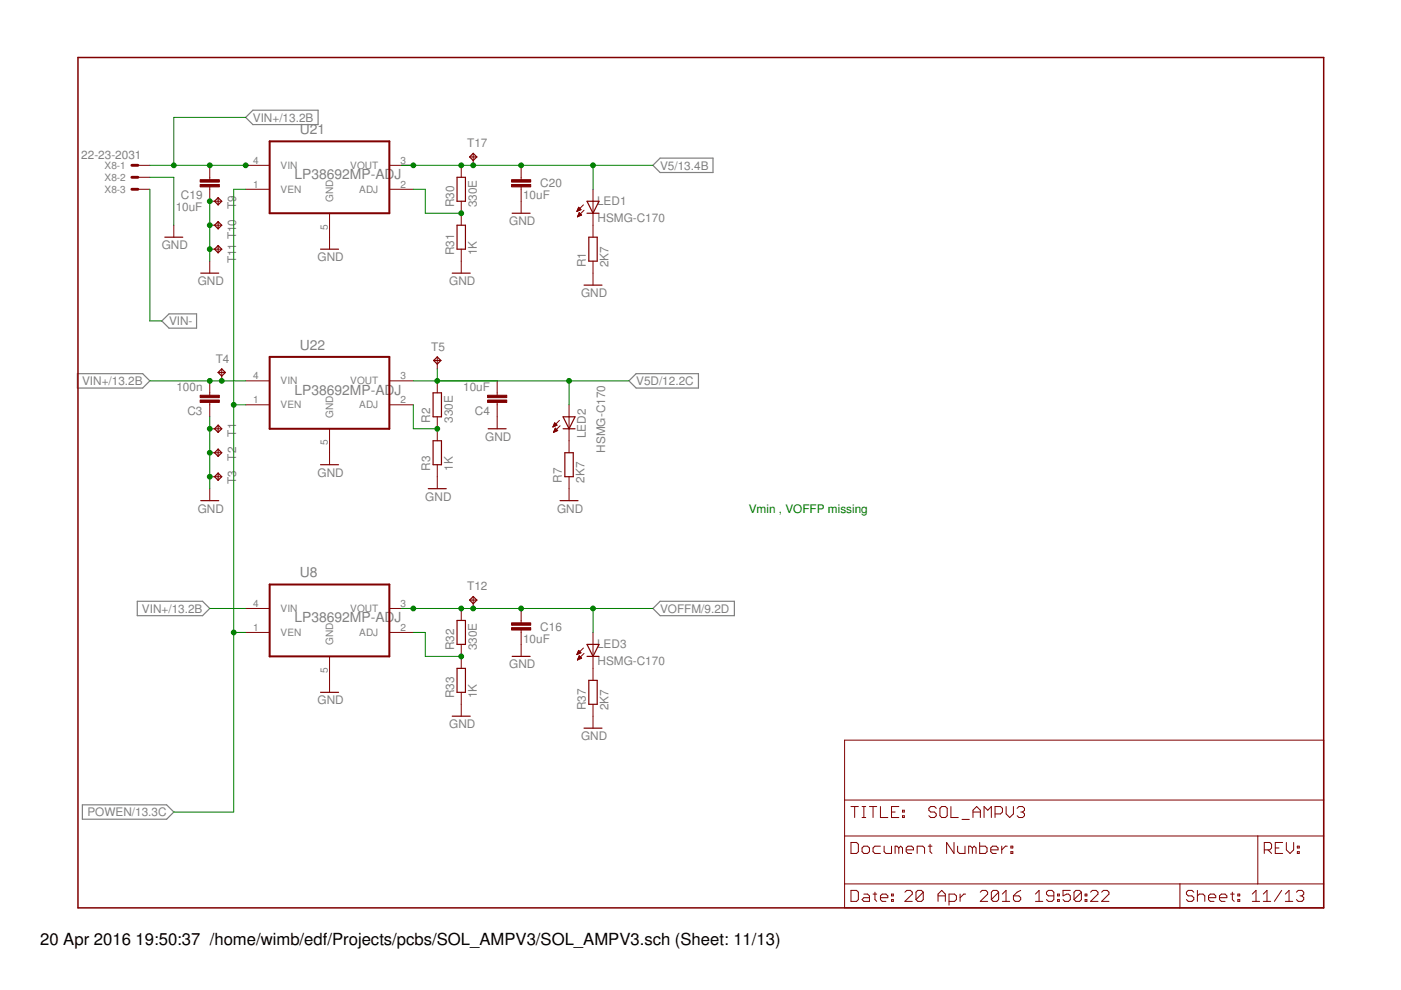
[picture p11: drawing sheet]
<svg xmlns="http://www.w3.org/2000/svg" width="297mm" height="210mm" viewBox="0 0 297 210" stroke-linecap="round" stroke-linejoin="round" font-family="sans-serif">
<path d="M53.6 23.4h13.8v3h-13.8l-1.5-1.5zM140 33.5h11.2v3.1h-11.2l-1.6-1.5zM16.4 79.2h13.8l1.6 1.6-1.6 1.5h-13.8zM34.3 68.1l1.5-1.6h5.9v3.1h-5.9zM134.9 79.2h13.2v3.1h-13.2l-1.6-1.5zM29.1 127.5h13.8l1.6 1.5-1.6 1.5h-13.8zM140 127.5h15.7v3h-15.7l-1.6-1.5zM17.5 170.6h17.8l1.6 1.6-1.6 1.5h-17.8z" fill="none" stroke="#808080" stroke-width=".25"/>
<path d="M16.5 12.2h264.1v180.3h-264.1z" fill="none" stroke="#800000" stroke-width=".32"/>
<g fill="none" stroke="#800000" stroke-width=".21">
<path d="M29.2 35.1h2.6M29.2 37.6h2.6M44.5 35.1v3M44.5 39.6v3.1h2.5M52.1 35.1h5.1M82.5 35.1h5.1M97.8 35.1v2.5M100.3 32.5v2.6M110.5 35.1v3M110.5 39.6v5.6M29.2 40.1h2.6M36.9 47.8v2.5"/>
<path d="M44.5 55.4v2.5M44.5 47.8h2.5M44.5 52.8h2.5M52.1 40.1h5.1M69.9 45.2v7.6M82.5 40.1h5.1M97.8 42.7v5.1M97.8 52.8v5.1M122.3 44.7h.2M122.4 44.6h.4M122.4 44.5h.7M122.4 46h.1"/>
<path d="M122.5 44.4h.6M122.5 45.8h.3M122.6 44.3h.4M122.6 45.7h.4M122.6 44.1h.3M122.6 45.6h.7M122.6 45.5h.6M122.7 44h.1M122.7 43.9l.5 .5-.9 .4zM122.7 45.3h.4M122.7 45.2h.3M122.8 45.1l-.4 .9"/>
<path d="M122.8 45.1l.5 .5M122.8 45.1h.1M123.3 45.6l-.9 .4M123.7 43.4l-1.4 1.4M123.8 44.6l-1.4 1.4M125.7 40.1v10.2M125.7 55.4v5.1M47 78.2v2.6M92.7 75.7v2.5M44.5 80.8v3M44.5 85.3v3.1M44.5 90.9h2.5"/>
<path d="M44.5 96h2.5M52.1 80.8h5.1M52.1 85.8h5.1M69.9 90.9v7.6M82.5 80.8h5.1M82.5 85.8h5.1M92.7 80.8v2.5M92.7 88.4v5.1M92.7 98.5v5.1M105.4 80.8v3M105.4 85.3v5.6M117.3 90.4h.1"/>
<path d="M117.3 90.3h.4M117.4 90.2h.6M117.4 91.7h.1M117.4 90.1h.6M117.4 91.5h.3M117.5 91.4h.5M117.5 90h.4M117.5 89.9h.3M117.5 91.3h.7M117.6 91.2h.5M117.6 89.7h.1M117.6 89.6l.5 .5-.9 .4z"/>
<path d="M117.6 91.1h.4M117.7 90.9h.2M117.7 90.8l-.4 .9M117.7 90.8l.5 .5M117.7 90.8h.1M118.2 91.3l-.9 .4M118.6 89.1l-1.4 1.4M118.7 90.3l-1.4 1.4M120.6 85.8v10.2M44.5 103.6v2.6M44.5 101.1h2.5M120.6 101.1v5.1"/>
<path d="M52.1 129h5.1M52.1 134.1h5.1M69.9 139.2v7.6M82.5 129h5.1M82.5 134.1h5.1M97.8 129v2.6M97.8 136.6v5.1M100.3 126.5v2.5M110.5 129v3.1M110.5 133.6v5.6M122.3 138.7h.2M122.4 138.6h.4"/>
<path d="M122.4 138.5h.7M122.4 139.9h.1M122.5 138.3h.6M122.5 139.8h.3M122.5 139.7h.5M122.6 138.2h.4M122.6 138.1h.3M122.6 139.5h.7M122.6 139.4h.6M122.7 138h.1M122.7 137.9l.5 .5-.9 .4zM122.7 139.3h.4"/>
<path d="M122.7 139.2h.3M122.8 139l.5 .6-.9 .3zM122.8 139.1h.1M123.7 137.4l-1.4 1.4M123.8 138.5l-1.4 1.4M125.7 134.1v10.2M97.8 146.8v5M125.7 149.3v5.1M179.1 156.9h101.5v35.6h-101.5zM179.1 177.2h101.5M179.1 169.6h101.5M180.4 178.6h1.2l.4 .4v1.6l-.4 .4h-1.2z"/>
<path d="M180.4 171h1.6M181.2 171v2.3M182.8 179.8l.4-.4h.7l.4 .4v.8l-.4 .4h-.7l-.4-.4zM182.8 171h.8M182.8 173.3h.8M183.2 171v2.3M184.3 171h1.6M185.1 171v2.3M186.7 171v2.3h1.5M186.7 179.4h-1.2l-.4 .4v.8l.4 .4h1.2M187.5 179.4v1.2l.3 .4h1.2v-1.6M189 172.2h.8"/>
<path d="M190.6 171h-1.6v2.3h1.6M190.6 179.8l-.4-.4h-.4v1.6M190.6 179.8l.4-.4 .3 .4v1.2M190.6 179.8v1.2M191.3 173h.4v.3h-.4zM191.3 171.8h.4v.4h-.4zM196.8 179.4h.8M197.2 179v1.6l.4 .4M198.5 171.4l-.4-.4h-.8l-.4 .4v.4l.4 .4h.8l.4 .4v.4l-.4 .3h-.8l-.4-.3M199.7 171h.7l.4 .4v1.6l-.4 .3h-.7l-.4-.3v-1.6zM201.6 171v2.3h1.6M202.3 178.6v2.4l-1.6-2.4v2.4"/>
<path d="M203 179.4v1.2l.4 .4h1.2v-1.6M204 173.7h1.5M206.2 179.8l-.4-.4h-.4v1.6M206.2 179.8v1.2M206.2 179.8l.3-.4 .4 .4v1.2M206.3 172.2h1.6M206.3 173.3v-1.5l.8-.8 .8 .8v1.5M207.7 178.6v2.4h1.2l.4-.4v-.8l-.4-.4h-1.2M208.6 173.3v-2.3l.8 .8 .8-.8v2.3M211 172.6h1.1l.4-.4v-.8l-.4-.4h-1.1v2.3M212.4 179.4v1.6M213.3 171v1.6l.8 .7 .8-.7v-1.6"/>
<path d="M213.6 179.4h-.4l-.8 .8M214.3 179.4h.4v.4h-.4zM215.6 171.4l.4-.4h.8l.4 .4v.4l-.4 .4M216.4 172.2h.4M216.8 172.2l.4 .4v.4l-.4 .3h-.8l-.4-.3M266.7 177.2v10.2M270.4 179.8h.8M271.9 178.6h-1.5v2.4h1.5M272.7 178.6v1.6l.8 .8 .8-.8v-1.6M275.1 179.4h.4v.4h-.4zM179.1 187.4h101.5M180.4 188.8h1.2l.4 .4v1.5l-.4 .4h-1.2z"/>
<path d="M183.2 189.6h.7l.4 .3v1.2h-1.1l-.4-.4 .4-.4h1.1M185.1 189.6h.8M185.5 189.2v1.5l.4 .4M186.7 190.3h1.5v-.4l-.4-.3h-.8l-.3 .3v.8l.3 .4h.8M189 190.7h.4v.4h-.4zM189 189.6h.4v.3h-.4zM191.9 189.2l.4-.4h.7l.4 .4v.4l-1.5 1.5h1.5M192.1 180.2h1.6v-.4l-.4-.4h-.8l-.4 .4v.8l.4 .4h.8M194.5 181v-1.6h1.1l.4 .4v1.2M195.7 189.2v1.5l-.3 .4h-.8l-.4-.4M195.7 189.2l-.3-.4h-.8l-.4 .4v1.5M195.7 189.2l-1.5 1.5"/>
<path d="M198.9 189.9h1.5M198.9 191.1v-1.5l.8-.8 .7 .8v1.5M201.2 191.1h1.2l.4-.4v-.8l-.4-.3h-1.2v2.3M203.6 189.6v1.5M204.7 189.6h-.4l-.7 .7M207.8 189.2l.4-.4h.8l.4 .4v.4l-1.6 1.5h1.6M210.1 180.2h1.5v-.4l-.4-.4h-.8l-.3 .4v.8l.3 .4h.8M211.7 189.2v1.5l-.4 .4h-.7l-.4-.4M211.7 189.2l-.4-.4h-.7l-.4 .4v1.5M211.7 189.2l-1.5 1.5M212.5 191.1h1.6M212.5 189.6l.8-.8v2.3"/>
<path d="M214.3 180.6h.4v.4h-.4zM214.9 189.9h1.1l.4 .4v.4l-.4 .4h-.8l-.3-.4zM216.4 188.8l-.8 .4-.7 .7M219.5 191.1h1.6M219.5 189.6l.8-.8v2.3M223.4 189.9h-1.1l-.4-.3v-.4l.4-.4h.7l.4 .4v1.5l-.4 .4h-.7l-.4-.4M224.2 190.7h.4v.4h-.4zM224.2 189.6h.4v.3h-.4zM226.9 188.8h-1.5v1.1l.8-.3h.3l.4 .3v.8l-.4 .4h-.7l-.4-.4M229.3 189.2v1.5l-.4 .4h-.8l-.4-.4M229.3 189.2l-.4-.4h-.8l-.4 .4v1.5M229.3 189.2l-1.6 1.5"/>
<path d="M230.1 190.7h.3v.4h-.3zM230.1 189.6h.3v.3h-.3zM231.2 189.2l.4-.4h.8l.4 .4v.4l-1.6 1.5h1.6M233.6 189.2l.4-.4h.7l.4 .4v.4l-1.5 1.5h1.5M250.2 187.4v5.1M253.1 189.2l-.4-.4h-.8l-.4 .4v.4l.4 .3h.8l.4 .4v.4l-.4 .4h-.8l-.4-.4M253.9 189.9l.4-.3h.8l.3 .3v1.2M253.9 188.8v2.3M256.2 190.3h1.6v-.4l-.4-.3h-.8l-.4 .3v.8l.4 .4h.8M258.6 190.3h1.5v-.4l-.4-.3h-.7l-.4 .3v.8l.4 .4h.7M260.9 189.6h.8M261.3 189.2v1.5l.4 .4"/>
<path d="M262.4 190.7h.4v.4h-.4zM262.4 189.6h.4v.3h-.4zM265.5 191.1h1.6M265.5 189.6l.8-.8v2.3M267.8 191.1h1.6M267.8 189.6l.8-.8v2.3M268.1 180.2h1.1l.4-.4v-.8l-.4-.4h-1.1v2.4M268.8 180.2l.8 .8M271.7 188.8l-1.5 2.3M272.5 191.1h1.6M272.5 189.6l.8-.8v2.3M274.9 189.2l.4-.4h.7l.4 .4v.4l-.4 .3"/>
<path d="M275.1 180.6h.4v.4h-.4zM275.6 189.9h.4M276 189.9l.4 .4v.4l-.4 .4h-.7l-.4-.4"/>
</g>
<g fill="none" stroke="#800000" stroke-width=".25">
<path d="M96.9 37.6h1.8v5.1h-1.8zM99.6 33.3l.7-.8 .8 .8M99.6 33.3l.7 .7 .8-.7M99.6 33.3h1.5M34.9 50.3h3.9M42.6 57.9h3.8M46.2 41.9l.8 .8-.8 .7M46.2 41.9l-.7 .8 .7 .7M46.2 41.9v1.5M46.2 47v1.5M46.2 52.1v1.5M46.2 47l.8 .8-.8 .7"/>
<path d="M46.2 47l-.7 .8 .7 .7M46.2 52.1l.8 .7-.8 .8M46.2 52.1l-.7 .7 .7 .8M68 52.8h3.8M95.9 57.9h3.8M96.9 47.8h1.8v5h-1.8zM108.6 45.2h3.8M124.5 42.7h2.5l-1.3 2.5zM124.5 45.2h2.5M124.8 50.3h1.8v5.1h-1.8zM46.2 79l.8-.8 .8 .8M46.2 79l.8 .7 .8-.7"/>
<path d="M46.2 79h1.6M91.9 76.4l.8-.7 .8 .7M91.9 76.4l.8 .8 .8-.8M91.9 76.4h1.6M123.8 60.5h3.8M46.2 90.1v1.6M46.2 95.2v1.6M46.2 90.1l.8 .8-.8 .8M46.2 90.1l-.7 .8 .7 .8M46.2 95.2l.8 .8-.8 .8M46.2 95.2l-.7 .8 .7 .8M68 98.5h3.8"/>
<path d="M91.8 83.3h1.8v5.1h-1.8zM91.8 93.5h1.8v5h-1.8zM103.5 90.9h3.8M119.4 88.4h2.5l-1.3 2.5zM119.4 90.9h2.5M119.8 96h1.7v5.1h-1.7zM42.6 106.2h3.8M46.2 100.3v1.5M46.2 100.3l.8 .8-.8 .7M46.2 100.3l-.7 .8 .7 .7M90.8 103.6h3.8M118.7 106.2h3.9"/>
<path d="M96.9 131.6h1.8v5h-1.8zM99.6 127.2l.7-.7 .8 .7M99.6 127.2l.7 .8 .8-.8M99.6 127.2h1.5M108.6 139.2h3.8M124.5 136.6h2.5l-1.3 2.6zM124.5 139.2h2.5M68 146.8h3.8M95.9 151.8h3.8M96.9 141.7h1.8v5.1h-1.8zM123.8 154.4h3.8M124.8 144.3h1.8v5h-1.8z"/>
</g>
<g fill="#800000" stroke="#800000" stroke-width=".21">
<path d="M42.4 38.1h4.1v.5h-4.1z"/>
<path d="M42.4 39.1h4.1v.5h-4.1z"/>
<path d="M108.5 38.1h4v.5h-4z"/>
<path d="M108.5 39.1h4v.5h-4z"/>
<path d="M42.4 83.8h4.1v.5h-4.1z"/>
<path d="M42.4 84.8h4.1v.5h-4.1z"/>
<path d="M103.4 83.8h4v.5h-4z"/>
<path d="M103.4 84.8h4v.5h-4z"/>
<path d="M108.5 132.1h4v.5h-4z"/>
<path d="M108.5 133.1h4v.5h-4z"/>
</g>
<path d="M57.2 30h25.3v15.2h-25.3zM57.2 75.7h25.3v15.2h-25.3zM57.2 123.9h25.3v15.3h-25.3z" fill="none" stroke="#800000" stroke-width=".42"/>
<path d="M28 35.1h1.2M28 37.6h1.2M28 40.1h1.2" fill="none" stroke="#800000" stroke-width=".61"/>
<g fill="none" stroke="#008000" stroke-width=".21">
<path d="M31.8 37.6h5.1v10.2M31.8 35.1h20.3M52.1 24.9h-15.2v10.2M85.1 35.1h53.3M125.7 35.1v5M31.8 40.1v28h2.5M44.5 42.7v12.7M52.1 40.1h-2.5v132.1h-12.7M87.6 40.1h2.6v5.1h7.6M92.7 78.2v2.6M31.8 80.8h20.3M44.5 88.4v15.2"/>
<path d="M49.6 85.8h2.5M87.6 80.8h45.7M87.6 85.8v5.1h5.1M120.6 80.8v5M44.5 129h7.6M49.6 134.1h2.5M85.1 129h53.3M87.6 134.1h2.6v5.1h7.6M125.7 129v5.1"/>
</g>
<g fill="#008000" stroke="#008000" stroke-width=".21">
<circle cx="44.5" cy="42.7" r=".51"/>
<circle cx="44.5" cy="47.8" r=".51"/>
<circle cx="44.5" cy="52.8" r=".51"/>
<circle cx="44.5" cy="90.9" r=".51"/>
<circle cx="44.5" cy="96" r=".51"/>
<circle cx="44.5" cy="101.1" r=".51"/>
<circle cx="44.5" cy="35.1" r=".51"/>
<circle cx="36.9" cy="35.1" r=".51"/>
<circle cx="52.1" cy="35.1" r=".51"/>
<circle cx="47" cy="80.8" r=".51"/>
<circle cx="44.5" cy="80.8" r=".51"/>
<circle cx="97.8" cy="45.2" r=".51"/>
<circle cx="97.8" cy="35.1" r=".51"/>
<circle cx="110.5" cy="35.1" r=".51"/>
<circle cx="100.3" cy="35.1" r=".51"/>
<circle cx="125.7" cy="35.1" r=".51"/>
<circle cx="87.6" cy="35.1" r=".51"/>
<circle cx="120.6" cy="80.8" r=".51"/>
<circle cx="92.7" cy="80.8" r=".51"/>
<circle cx="92.7" cy="90.9" r=".51"/>
<circle cx="97.8" cy="139.2" r=".51"/>
<circle cx="49.6" cy="134.1" r=".51"/>
<circle cx="49.6" cy="85.8" r=".51"/>
<circle cx="97.8" cy="129" r=".51"/>
<circle cx="110.5" cy="129" r=".51"/>
<circle cx="100.3" cy="129" r=".51"/>
<circle cx="125.7" cy="129" r=".51"/>
<circle cx="87.6" cy="129" r=".51"/>
</g>
<g font-size="3.5">
<text x="8.5" y="200.4">20 Apr 2016</text>
<text x="28.8" y="200.4">19:50:37 /home/wimb/edf/Projects/pcbs/SOL_AMPV3/SOL_AMPV3.sch (Sheet: 11/13)</text>
</g>
<g font-size="2.9" fill="#808080">
<text x="63.6" y="28.4">U21</text>
<text x="62.4" y="38">LP38692MP-ADJ</text>
<text x="63.6" y="74.2">U22</text>
<text x="62.4" y="83.7">LP38692MP-ADJ</text>
<text x="63.6" y="122.4">U8</text>
<text x="62.4" y="132">LP38692MP-ADJ</text>
</g>
<g font-size="2.5" fill="#808080">
<text x="53.6" y="25.8">VIN+/13.2B</text>
<text x="17.2" y="33.7">22-23-2031</text>
<text x="99.1" y="31.2">T17</text>
<text x="140" y="35.9">V5/13.4B</text>
<text x="114.6" y="39.7">C20</text>
<text x="37.2" y="44.8">10uF</text>
<text x="38.4" y="42.3">C19</text>
<text x="50.1" y="44.3" transform="rotate(-90 50.1 44.3)">T9</text>
<text x="96.3" y="43.9" transform="rotate(-90 96.3 43.9)">R30</text>
<text x="101.1" y="43.9" transform="rotate(-90 101.1 43.9)">330E</text>
<text x="108" y="47.7">GND</text>
<text x="110.9" y="42.3">10uF</text>
<text x="126.6" y="43.4">LED1</text>
<text x="126.7" y="47">HSMG-C170</text>
<text x="34.3" y="52.8">GND</text>
<text x="50.1" y="55.9" transform="rotate(-90 50.1 55.9)">T11 T10</text>
<text x="67.3" y="55.4">GND</text>
<text x="96.3" y="54.1" transform="rotate(-90 96.3 54.1)">R31</text>
<text x="101.1" y="54.1" transform="rotate(-90 101.1 54.1)">1K</text>
<text x="124.2" y="56.6" transform="rotate(-90 124.2 56.6)">R1</text>
<text x="129" y="56.6" transform="rotate(-90 129 56.6)">2K7</text>
<text x="41.9" y="60.4">GND</text>
<text x="95.3" y="60.4">GND</text>
<text x="123.2" y="63">GND</text>
<text x="35.8" y="69">VIN-</text>
<text x="45.7" y="76.9">T4</text>
<text x="91.4" y="74.4">T5</text>
<text x="17.4" y="81.6">VIN+/13.2B</text>
<text x="37.4" y="82.9">100n</text>
<text x="98.2" y="82.9">10uF</text>
<text x="134.9" y="81.6">V5D/12.2C</text>
<text x="39.7" y="88">C3</text>
<text x="91.2" y="89.6" transform="rotate(-90 91.2 89.6)">R2</text>
<text x="96" y="89.6" transform="rotate(-90 96 89.6)">330E</text>
<text x="100.7" y="88">C4</text>
<text x="50.1" y="92.6" transform="rotate(-90 50.1 92.6)">T1</text>
<text x="102.9" y="93.5">GND</text>
<text x="124.2" y="92.9" transform="rotate(-90 124.2 92.9)">LED2</text>
<text x="128.3" y="96" transform="rotate(-90 128.3 96)">HSMG-C170</text>
<text x="50.1" y="97.6" transform="rotate(-90 50.1 97.6)">T2</text>
<text x="67.3" y="101.1">GND</text>
<text x="91.2" y="99.8" transform="rotate(-90 91.2 99.8)">R3</text>
<text x="96" y="99.8" transform="rotate(-90 96 99.8)">1K</text>
<text x="50.1" y="102.7" transform="rotate(-90 50.1 102.7)">T3</text>
<text x="90.2" y="106.2">GND</text>
<text x="119.2" y="102.3" transform="rotate(-90 119.2 102.3)">R7</text>
<text x="124" y="102.3" transform="rotate(-90 124 102.3)">2K7</text>
<text x="41.9" y="108.7">GND</text>
<text x="118.1" y="108.7">GND</text>
<text x="99.1" y="125.2">T12</text>
<text x="30.1" y="129.9">VIN+/13.2B</text>
<text x="140" y="129.9">VOFFM/9.2D</text>
<text x="96.3" y="137.9" transform="rotate(-90 96.3 137.9)">R32</text>
<text x="101.1" y="137.9" transform="rotate(-90 101.1 137.9)">330E</text>
<text x="110.9" y="136.2">10uF</text>
<text x="114.6" y="133.7">C16</text>
<text x="126.6" y="137.4">LED3</text>
<text x="108" y="141.7">GND</text>
<text x="126.7" y="140.9">HSMG-C170</text>
<text x="67.3" y="149.3">GND</text>
<text x="96.3" y="148.1" transform="rotate(-90 96.3 148.1)">R33</text>
<text x="101.1" y="148.1" transform="rotate(-90 101.1 148.1)">1K</text>
<text x="95.3" y="154.4">GND</text>
<text x="124.2" y="150.6" transform="rotate(-90 124.2 150.6)">R37</text>
<text x="129" y="150.6" transform="rotate(-90 129 150.6)">2K7</text>
<text x="123.2" y="156.9">GND</text>
<text x="18.5" y="173.1">POWEN/13.3C</text>
</g>
<text font-size="2.5" fill="#008000" x="158.7" y="108.7">Vmin , VOFFP missing</text>
<g font-size="2.1" fill="#808080">
<text x="22.2" y="35.8">X8-1</text>
<text x="53.6" y="34.7">4</text>
<text x="59.5" y="35.8">VIN</text>
<text x="74.3" y="35.8">VOUT</text>
<text x="84.9" y="34.7">3</text>
<text x="22.2" y="38.4">X8-2</text>
<text x="22.2" y="40.9">X8-3</text>
<text x="53.6" y="39.8">1</text>
<text x="59.5" y="40.9">VEN</text>
<text x="76.2" y="40.9">ADJ</text>
<text x="84.9" y="39.8">2</text>
<text x="70.6" y="42.9" transform="rotate(-90 70.6 42.9)">GND</text>
<text x="69.5" y="48.7" transform="rotate(-90 69.5 48.7)">5</text>
<text x="53.6" y="80.4">4</text>
<text x="59.5" y="81.5">VIN</text>
<text x="74.3" y="81.5">VOUT</text>
<text x="84.9" y="80.4">3</text>
<text x="53.6" y="85.5">1</text>
<text x="59.5" y="86.6">VEN</text>
<text x="70.6" y="88.6" transform="rotate(-90 70.6 88.6)">GND</text>
<text x="76.2" y="86.6">ADJ</text>
<text x="84.9" y="85.5">2</text>
<text x="69.5" y="94.4" transform="rotate(-90 69.5 94.4)">5</text>
<text x="53.6" y="128.7">4</text>
<text x="59.5" y="129.8">VIN</text>
<text x="74.3" y="129.8">VOUT</text>
<text x="84.9" y="128.7">3</text>
<text x="53.6" y="133.7">1</text>
<text x="59.5" y="134.8">VEN</text>
<text x="70.6" y="136.8" transform="rotate(-90 70.6 136.8)">GND</text>
<text x="76.2" y="134.8">ADJ</text>
<text x="84.9" y="133.7">2</text>
<text x="69.5" y="142.7" transform="rotate(-90 69.5 142.7)">5</text>
</g>
</svg>
